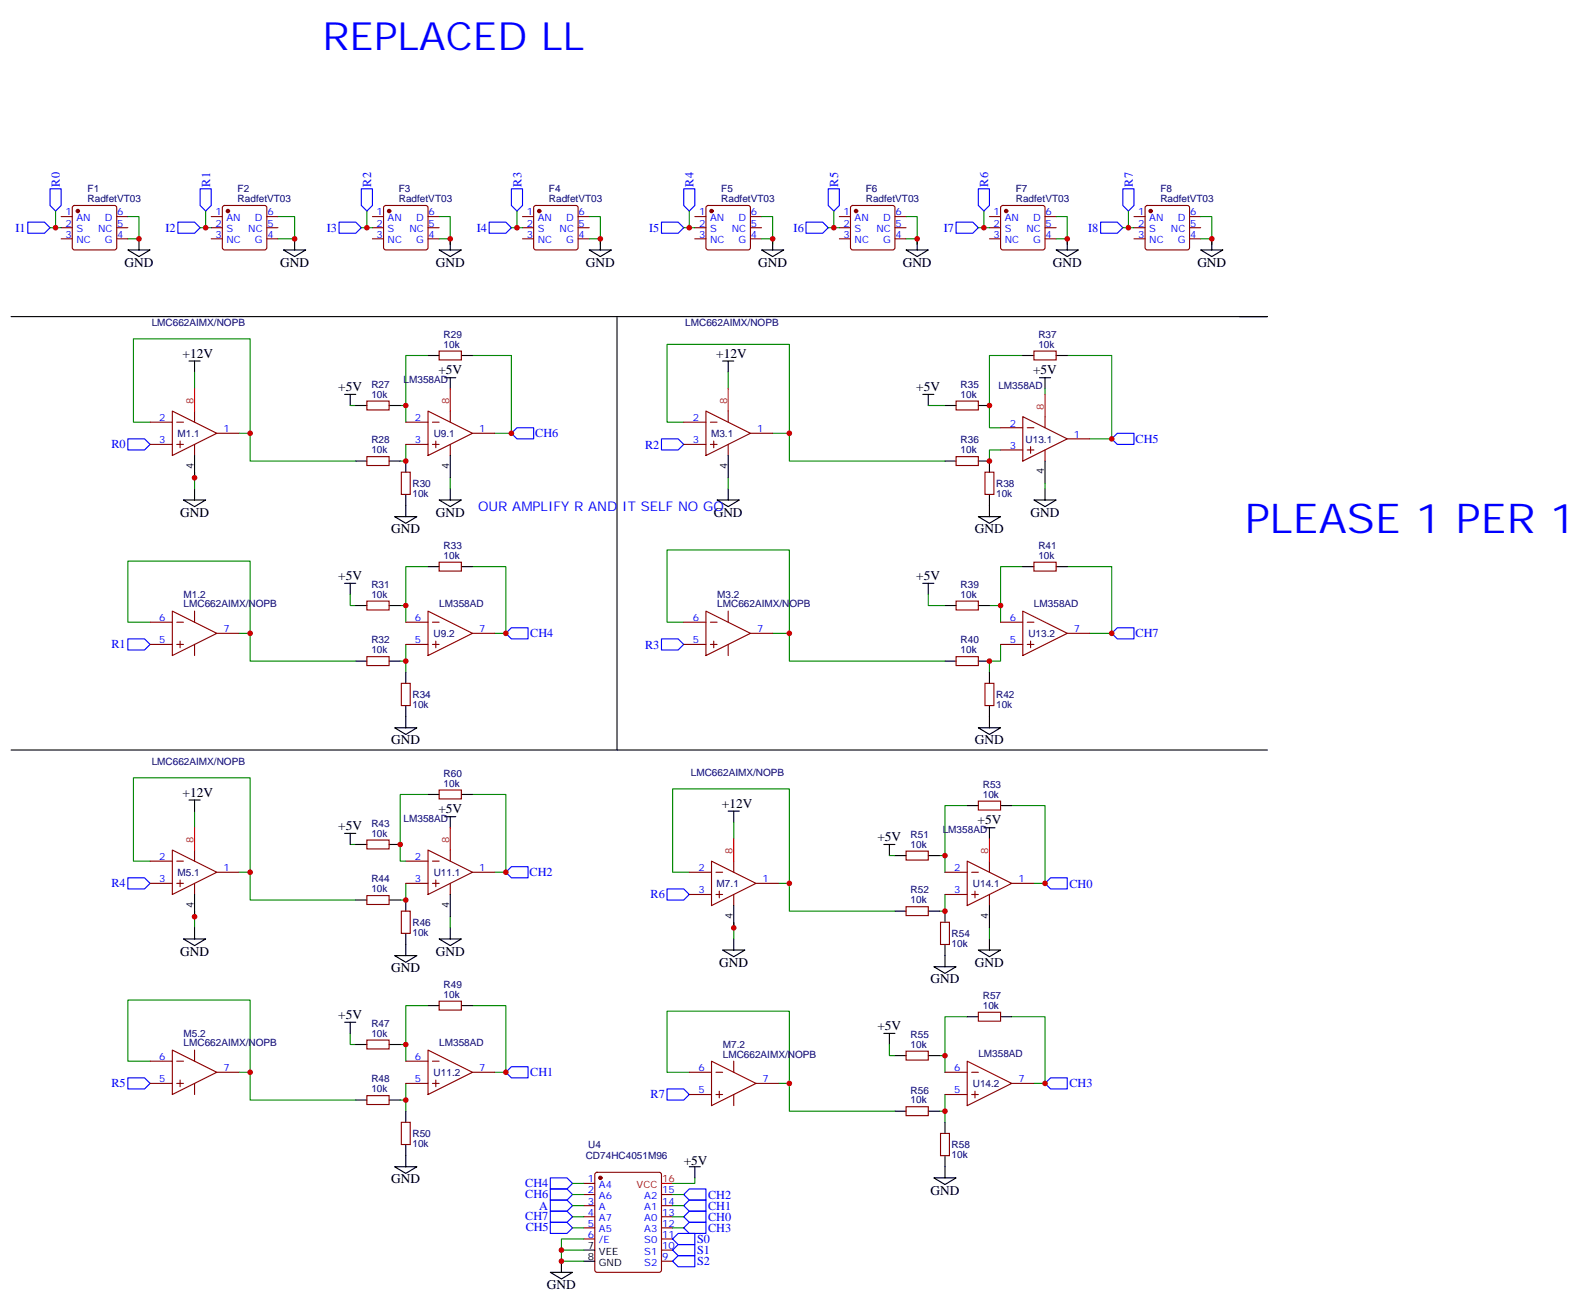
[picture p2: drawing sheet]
<svg xmlns="http://www.w3.org/2000/svg" width="505mm" height="414mm" viewBox="0 0 505 414" stroke-linecap="round" stroke-linejoin="round" font-family="sans-serif">
<g fill="none" stroke="#870000" stroke-width=".35">
<path d="M19.4 68.8h3.5M19.4 72.3h3.5M19.4 75.8h3.5M23.2 65.4l.4-.2h12.7l.5 .2 .2 .5v12.7l-.2 .5-.5 .2h-12.7l-.5-.2-.2-.5v-12.7zM37 68.8h3.6M37 72.3h3.6M37 75.8h3.6M67 68.8h3.6M67 72.3h3.6M67 75.8h3.6M70.8 65.4l.5-.2h12.7l.5 .2 .2 .5v12.7l-.3 .5-.4 .2h-12.7l-.5-.2-.2-.5v-12.7zM84.7 68.8h3.5"/>
<path d="M84.7 72.3h3.5M84.7 75.8h3.5M118.2 68.8h3.5M118.2 72.3h3.5M118.2 75.8h3.5M121.9 65.4l.5-.2h12.7l.5 .2 .2 .5v12.7l-.2 .5-.5 .2h-12.7l-.5-.2-.2-.5v-12.7zM135.8 68.8h3.5M135.8 72.3h3.5M135.8 75.8h3.5M165.8 68.8h3.5M165.8 72.3h3.5M165.8 75.8h3.5"/>
<path d="M169.6 65.4l.4-.2h12.7l.5 .2 .2 .5v12.7l-.2 .5-.5 .2h-12.7l-.5-.2-.2-.5v-12.7zM183.4 68.8h3.6M183.4 72.3h3.6M183.4 75.8h3.6M220.5 68.8h3.5M220.5 72.3h3.5M220.5 75.8h3.5M224.2 65.4l.5-.2h12.7l.5 .2 .2 .5v12.7l-.2 .5-.5 .2h-12.7l-.5-.2-.2-.5v-12.7zM238.1 68.8h3.6M238.1 72.3h3.6M238.1 75.8h3.6M266.3 68.8h3.6"/>
<path d="M266.3 72.3h3.6M266.3 75.8h3.6M270.1 65.4l.5-.2h12.7l.5 .2 .2 .5v12.7l-.2 .5-.5 .2h-12.7l-.5-.2-.2-.5v-12.7zM284 68.8h3.5M284 72.3h3.5M284 75.8h3.5M314 68.8h3.5M314 72.3h3.5M314 75.8h3.5M317.7 65.4l.5-.2h12.7l.5 .2 .2 .5v12.7l-.2 .5-.5 .2h-12.7l-.5-.2-.2-.5v-12.7zM331.6 68.8h3.5M331.6 72.3h3.5"/>
<path d="M331.6 75.8h3.5M359.8 68.8h3.6M359.8 72.3h3.6M359.8 75.8h3.6M363.6 65.4l.5-.2h12.7l.5 .2 .2 .5v12.7l-.3 .5-.4 .2h-12.7l-.5-.2-.2-.5v-12.7zM377.5 68.8h3.5M377.5 72.3h3.5M377.5 75.8h3.5M139.3 111.4h7.1v2.9h-7.1zM328.1 111.4h7v2.9h-7zM47.6 134h7.1M54.7 130.5l14.1 7-14.1 7.1z"/>
<path d="M56.1 134h2.1M61.7 130.5v3.5M68.8 137.5h7M116.4 127.3h7.1v2.8h-7.1zM128.8 134h7M135.8 130.5l14.1 7-14.1 7.1zM137.2 134h2.1M142.9 130.5v3.5M149.9 137.5h7.1M217 134h7M224 130.5l14.1 7-14.1 7.1zM225.4 134h2.1"/>
<path d="M231.1 130.5v3.5M238.1 137.5h7.1M303.4 127.3h7v2.8h-7zM317.5 135.8h7.1M324.6 132.3l14.1 7-14.1 7.1zM326 135.8h2.1M331.6 132.3v3.5M338.7 139.3h7M47.6 141.1h7.1M56.1 141.1h2.1M57.1 140v2.1M61.7 141.1v3.5"/>
<path d="M116.4 145h7.1v2.8h-7.1zM127.4 149.9h2.8v7.1h-2.8zM128.8 141.1h7M137.2 141.1h2.1M138.3 140v2.1M142.9 141.1v3.5M217 141.1h7M225.4 141.1h2.1M226.5 140v2.1M231.1 141.1v3.5M303.4 145h7v2.8h-7zM312.6 149.9h2.8v7.1h-2.8z"/>
<path d="M317.5 142.8h7.1M326 142.8h2.1M327 141.8v2.1M331.6 142.8v3.6M139.3 178.5h7.1v2.8h-7.1zM328.1 178.5h7v2.8h-7zM47.6 197.5h7.1M54.7 194l14.1 7-14.1 7.1zM56.1 197.5h2.1M61.7 194v3.5M116.4 190.8h7.1v2.8h-7.1zM128.8 197.5h7"/>
<path d="M135.8 194l14.1 7-14.1 7.1zM137.2 197.5h2.1M217 197.5h7M224 194l14.1 7-14.1 7.1zM225.4 197.5h2.1M231.1 194v3.5M303.4 190.8h7v2.8h-7zM317.5 197.5h7.1M324.6 194l14.1 7-14.1 7.1zM326 197.5h2.1M47.6 204.6h7.1M56.1 204.6h2.1"/>
<path d="M57.1 203.5v2.1M61.7 204.6v3.5M68.8 201h7M116.4 208.5h7.1v2.8h-7.1zM127.4 216.9h2.8v7.1h-2.8zM128.8 204.6h7M137.2 204.6h2.1M138.3 203.5v2.1M149.9 201h7.1M217 204.6h7M225.4 204.6h2.1M226.5 203.5v2.1"/>
<path d="M231.1 204.6v3.5M238.1 201h7.1M303.4 208.5h7v2.8h-7zM312.6 216.9h2.8v7.1h-2.8zM317.5 204.6h7.1M326 204.6h2.1M327 203.5v2.1M338.7 201h7M139.3 250.8h7.1v2.8h-7.1zM310.4 254.3h7.1v2.8h-7.1zM47.6 273.4h7.1M54.7 269.8l14.1 7.1-14.1 7.1z"/>
<path d="M56.1 273.4h2.1M57.1 279.4v2.1M61.7 269.8v3.6M68.8 276.9h7M116.4 266.7h7.1v2.8h-7.1zM128.8 273.4h7M135.8 269.8l14.1 7.1-14.1 7.1zM137.2 273.4h2.1M138.3 279.4v2.1M142.9 269.8v3.6M149.9 276.9h7.1M218.7 276.9h7.1"/>
<path d="M225.8 273.4l14.1 7-14.1 7.1zM227.2 276.9h2.1M232.8 273.4v3.5M287.5 270.2h7.1v2.8h-7.1zM299.9 276.9h7M306.9 273.4l14.1 7-14.1 7.1zM308.3 276.9h2.1M314 273.4v3.5M47.6 280.4h7.1M56.1 280.4h2.1M61.7 280.4v3.6M116.4 284.3h7.1v2.8h-7.1z"/>
<path d="M127.4 289.2h2.8v7.1h-2.8zM128.8 280.4h7M137.2 280.4h2.1M142.9 280.4v3.6M218.7 284h7.1M227.2 284h2.1M228.2 282.9v2.1M232.8 284v3.5M239.9 280.4h7M287.5 287.8h7.1v2.9h-7.1zM298.4 292.8h2.9v7h-2.9zM299.9 284h7"/>
<path d="M308.3 284h2.1M309.4 282.9v2.1M314 284v3.5M321 280.4h7.1M139.3 317.8h7.1v2.8h-7.1zM47.6 336.9h7.1M54.7 333.3l14.1 7.1-14.1 7.1zM56.1 336.9h2.1M61.7 333.3v3.6M116.4 330.2h7.1v2.8h-7.1zM128.8 336.9h7M135.8 333.3l14.1 7.1-14.1 7.1z"/>
<path d="M137.2 336.9h2.1M225.8 336.9l14.1 7-14.1 7.1zM232.8 336.9v3.5M287.5 333.7h7.1v2.8h-7.1zM306.9 336.9l14.1 7-14.1 7.1zM310.4 321.3h7.1v2.9h-7.1zM47.6 343.9h7.1M56.1 343.9h2.1M57.1 342.9v2.1M61.7 343.9v3.6M68.8 340.4h7M116.4 347.8h7.1v2.8h-7.1z"/>
<path d="M127.4 356.3h2.8v7h-2.8zM128.8 343.9h7M137.2 343.9h2.1M138.3 342.9v2.1M149.9 340.4h7.1M218.7 340.4h7.1M218.7 347.5h7.1M227.2 340.4h2.1M227.2 347.5h2.1M228.2 346.4v2.1M232.8 347.5v3.5M239.9 343.9h7"/>
<path d="M287.5 351.3h7.1v2.9h-7.1zM298.4 359.8h2.9v7.1h-2.9zM299.9 340.4h7M299.9 347.5h7M308.3 340.4h2.1M308.3 347.5h2.1M309.4 346.4v2.1M321 343.9h7.1M185.2 375.7h3.5M185.2 379.2h3.5M189 372.4l.4-.3h19.8l.6 .5 .1 30.6-.5 .6-20 .1-.6-.5-.1-30.5zM209.9 379.2h3.5"/>
<path d="M185.2 382.7h3.5M185.2 386.3h3.5M185.2 389.8h3.5M185.2 393.3h3.5M209.9 382.7h3.5M209.9 386.3h3.5M209.9 389.8h3.5M209.9 393.3h3.5M209.9 396.8h3.5M209.9 400.4h3.5"/>
</g>
<g fill="#870000" stroke="#870000" stroke-width=".35">
<circle cx="24.7" cy="67" r=".53"/>
<circle cx="72.3" cy="67" r=".53"/>
<circle cx="123.5" cy="67" r=".53"/>
<circle cx="171.1" cy="67" r=".53"/>
<circle cx="225.8" cy="67" r=".53"/>
<circle cx="271.6" cy="67" r=".53"/>
<circle cx="319.3" cy="67" r=".53"/>
<circle cx="365.1" cy="67" r=".53"/>
<circle cx="190.5" cy="373.9" r=".53"/>
</g>
<g fill="none" stroke="#008700" stroke-width=".35">
<path d="M15.9 72.3h3.5M17.6 67v5.3M40.6 68.8h3.5v7h-3.5M63.5 72.3h3.5M65.3 67v5.3M88.2 68.8h5.3v7h-5.3M114.7 72.3h3.5M116.4 67v5.3M139.3 75.8h3.6v1.8M139.3 68.8h3.6v7M162.3 72.3h3.5M164 67v5.3"/>
<path d="M187 75.8h3.5v1.8M187 68.8h3.5v7M217 72.3h3.5M218.7 67v5.3M241.7 75.8h3.5v1.8M241.7 68.8h3.5v7M262.8 72.3h3.5M264.6 67v5.3M287.5 75.8h3.5v1.8M287.5 68.8h3.5v7M310.4 72.3h3.6M312.2 67v5.3"/>
<path d="M335.1 75.8h3.6v1.8M335.1 68.8h3.6v7M356.3 72.3h3.5M358.1 67v5.3M381 75.8h3.5v1.8M381 68.8h3.5v7M61.7 118.1v5.3M135.8 112.9h-7v15.8M149.9 112.9h12.4v24.6h-5.3M231.1 118.1v5.3M324.6 112.9h-10.6v22.9h3.5M338.7 112.9h14.1v26.4h-7.1"/>
<path d="M47.6 134h-5.3v-26.4h37.1v29.9h-3.6M79.4 137.5v8.9h33.5M111.1 128.7h1.8M127 128.7h1.8v5.3M217 134h-5.3v-24.7h38.8v28.2h-5.3M250.5 137.5v8.9h49.4M294.6 128.7h5.3M331.6 123.4v1.8M61.7 149.9v5.3M128.8 141.1v5.3h-1.8M142.9 151.7v3.5M231.1 151.7v3.5"/>
<path d="M317.5 142.8h-3.5v3.6M331.6 153.4v1.8M135.8 179.9h-7v12.3M149.9 179.9h10.6v21.1h-3.5M324.6 179.9h-7.1v12.3M338.7 179.9h14.1v21.1h-7.1M47.6 197.5h-7v-19.4h38.8v22.9h-3.6M111.1 188.7v3.5h1.8M127 192.2h1.8v5.3M217 197.5h-5.3v-22.9h38.8v26.4h-5.3M294.6 188.7v3.5h5.3M314 192.2h3.5v5.3"/>
<path d="M79.4 201v8.9h33.5M128.8 204.6v5.3h-1.8M128.8 209.9v3.5M250.5 201v8.9h49.4M317.5 204.6v5.3h-3.5v3.5M61.7 257.5v5.3M135.8 252.2h-8.8v21.2h1.8M149.9 252.2h10.6v24.7h-3.5M306.9 255.7h-7v15.9M321 255.7h10.6v24.7h-3.5M47.6 273.4h-5.3v-26.5h37.1v30h-3.6M79.4 276.9v8.8h33.5"/>
<path d="M111.1 268.1h1.8M218.7 276.9h-5.3v-26.5h37.1v30h-3.6M232.8 261v5.3M282.2 271.6h1.8M298.1 271.6h1.8v5.3M61.7 289.2v5.3M128.8 280.4v5.3h-1.8M142.9 291v3.5M232.8 292.8v5.3M250.5 280.4v8.8h33.5M299.9 284v5.2h-1.8M314 294.5v3.6"/>
<path d="M135.8 319.2h-7v12.4M149.9 319.2h10.6v21.2h-3.5M47.6 336.9h-7v-19.4h38.8v22.9h-3.6M111.1 328v3.6h1.8M127 331.6h1.8v5.3M282.2 331.6v3.5h1.8M298.1 335.1h1.8v5.3M306.9 322.8h-7v12.3M321 322.8h10.6v21.1h-3.5M79.4 340.4v8.8h33.5M128.8 343.9v5.3h-1.8M128.8 349.2v3.5"/>
<path d="M218.7 340.4h-7v-19.4h38.8v22.9h-3.6M250.5 343.9v8.8h33.5M299.9 347.5v5.2h-1.8M299.9 352.7v3.6M181.7 375.7h3.5M181.7 379.2h3.5M213.4 379.2h3.6M220.5 373.9v1.8h-7.1M178.2 396.8h7M181.7 386.3h3.5M181.7 389.8h3.5M181.7 382.7h3.5"/>
<path d="M185.2 393.3h-7v7.1h7M213.4 386.3h3.6M213.4 389.8h3.6M213.4 382.7h3.6"/>
</g>
<g fill="none" stroke="#000" stroke-width=".35">
<path d="M40.6 79.3h7l-3.5 2.2zM44.1 75.8v3.5M90 79.3h7l-3.5 2.2zM93.5 75.8v3.5M139.3 79.3h7.1l-3.5 2.2zM142.9 75.8v3.5M187 79.3h7l-3.5 2.2zM190.5 75.8v3.5M241.7 79.3h7l-3.5 2.2zM245.2 75.8v3.5M287.5 79.3h7.1l-3.6 2.2zM291 75.8v3.5"/>
<path d="M335.1 79.3h7.1l-3.5 2.2zM338.7 75.8v3.5M381 79.3h7.1l-3.6 2.2zM384.5 75.8v3.5M3.5 100.5h398.7h-8.9M60 114.6h3.5M61.7 114.6v3.5M135.8 112.9h3.5M141.1 119.9h3.5M142.9 119.9v3.5M146.4 112.9h3.5M195.8 100.5v137.6"/>
<path d="M229.3 114.6h3.5M231.1 114.6v3.5M324.6 112.9h3.5M329.8 119.9h3.6M331.6 119.9v3.5M335.1 112.9h3.6M109.4 125.2h3.5M111.1 125.2v3.5M112.9 128.7h3.5M123.5 128.7h3.5M292.8 125.2h3.5M294.6 125.2v3.5"/>
<path d="M299.9 128.7h3.5M310.4 128.7h3.6M58.2 158.7h7.1l-3.6 2.1zM61.7 144.6v7.1M61.7 155.2v3.5M112.9 146.4h3.5M123.5 146.4h3.5M128.8 146.4v3.5M128.8 157v7M139.3 158.7h7.1l-3.5 2.1zM142.9 144.6v7.1M142.9 155.2v3.5"/>
<path d="M227.5 158.7h7.1l-3.5 2.1zM231.1 144.6v7.1M231.1 155.2v3.5M299.9 146.4h3.5M310.4 146.4h3.6v3.5M314 157v7M328.1 158.7h7l-3.5 2.1zM331.6 146.4v7M331.6 155.2v3.5M125.2 164h7.1l-3.5 2.1zM135.8 179.9h3.5M146.4 179.9h3.5"/>
<path d="M310.4 164h7.1l-3.5 2.1zM324.6 179.9h3.5M335.1 179.9h3.6M109.4 185.2h3.5M111.1 185.2v3.5M112.9 192.2h3.5M123.5 192.2h3.5M292.8 185.2h3.5M294.6 185.2v3.5M299.9 192.2h3.5M310.4 192.2h3.6M112.9 209.9h3.5"/>
<path d="M123.5 209.9h3.5M128.8 213.4v3.5M299.9 209.9h3.5M310.4 209.9h3.6M314 213.4v3.5M3.5 238.1h398.7M125.2 231h7.1l-3.5 2.2zM128.8 224v7M310.4 231h7.1l-3.5 2.2zM314 224v7M60 254h3.5M61.7 254v3.5"/>
<path d="M135.8 252.2h3.5M141.1 259.3h3.5M142.9 259.3v3.5M146.4 252.2h3.5M231.1 257.5h3.5M232.8 257.5v3.5M306.9 255.7h3.5M317.5 255.7h3.5M109.4 264.5h3.5M111.1 264.5v3.6M112.9 268.1h3.5M123.5 268.1h3.5"/>
<path d="M280.5 268.1h3.5M282.2 268.1v3.5M284 271.6h3.5M294.6 271.6h3.5M312.2 262.8h3.5M314 262.8v3.5M58.2 298.1h7.1l-3.6 2.1zM61.7 284v7M61.7 294.5v3.6M112.9 285.7h3.5M123.5 285.7h3.5M128.8 285.7v3.5"/>
<path d="M128.8 296.3v7.1M139.3 298.1h7.1l-3.5 2.1zM142.9 284v7M142.9 294.5v3.6M232.8 287.5v7M232.8 298.1v3.5M284 289.2h3.5M294.6 289.2h3.5M299.9 289.2v3.6M299.9 299.8v7.1M314 287.5v7M314 298.1v3.5"/>
<path d="M125.2 303.4h7.1l-3.5 2.1zM135.8 319.2h3.5M146.4 319.2h3.5M229.3 301.6h7.1l-3.6 2.1zM296.3 306.9h7.1l-3.5 2.1zM310.4 301.6h7.1l-3.5 2.1zM109.4 324.5h3.5M111.1 324.5v3.5M112.9 331.6h3.5M123.5 331.6h3.5M280.5 328h3.5M282.2 328v3.6"/>
<path d="M284 335.1h3.5M294.6 335.1h3.5M306.9 322.8h3.5M317.5 322.8h3.5M112.9 349.2h3.5M123.5 349.2h3.5M128.8 352.7v3.6M284 352.7h3.5M294.6 352.7h3.5M299.9 356.3v3.5M125.2 370.4h7.1l-3.5 2.1zM128.8 363.3v7.1"/>
<path d="M218.7 370.4h3.5M220.5 370.4v3.5M296.3 373.9h7.1l-3.5 2.1zM299.9 366.9v7M185.2 396.8h3.5M174.6 403.9h7.1l-3.5 2.1zM178.2 400.4v3.5M185.2 400.4h3.5"/>
</g>
<g fill="none" stroke="#00f" stroke-width=".35">
<path d="M15.9 59.9h3.5v5.3l-1.8 1.8-1.7-1.8zM63.5 59.9h3.5v5.3l-1.7 1.8-1.8-1.8zM114.7 59.9h3.5v5.3l-1.8 1.8-1.7-1.8zM162.3 59.9h3.5v5.3l-1.8 1.8-1.7-1.8zM217 59.9h3.5v5.3l-1.8 1.8-1.7-1.8zM262.8 59.9h3.5v5.3l-1.7 1.8-1.8-1.8zM310.4 59.9h3.6v5.3l-1.8 1.8-1.8-1.8zM356.3 59.9h3.5v5.3l-1.7 1.8-1.8-1.8zM8.8 70.5h5.3l1.8 1.8-1.8 1.7h-5.3zM56.4 70.5h5.3l1.8 1.8-1.8 1.7h-5.3zM107.6 70.5h5.3l1.8 1.8-1.8 1.7h-5.3zM155.2 70.5h5.3l1.8 1.8-1.8 1.7h-5.3z"/>
<path d="M209.9 70.5h5.3l1.8 1.8-1.8 1.7h-5.3zM255.8 70.5h5.3l1.7 1.8-1.7 1.7h-5.3zM303.4 70.5h5.3l1.7 1.8-1.7 1.7h-5.3zM349.2 70.5h5.3l1.8 1.8-1.8 1.7h-5.3zM40.6 139.3h5.3l1.7 1.8-1.7 1.7h-5.3zM162.3 137.5l1.7-1.7h5.3v3.5h-5.3zM209.9 139.3h5.3l1.8 1.8-1.8 1.7h-5.3zM352.8 139.3l1.7-1.8h5.3v3.6h-5.3zM354.5 199.3h5.3v3.5h-5.3l-1.7-1.8zM40.6 202.8h5.3l1.7 1.8-1.7 1.7h-5.3zM160.5 201l1.8-1.7h5.3v3.5h-5.3zM209.9 202.8h5.3l1.8 1.8-1.8 1.7h-5.3z"/>
<path d="M40.6 278.7h5.3l1.7 1.7-1.7 1.8h-5.3zM162.3 275.1h5.3v3.6h-5.3l-1.8-1.8zM211.7 282.2h5.3l1.7 1.8-1.7 1.7h-5.3zM331.6 280.4l1.8-1.7h5.3v3.5h-5.3zM162.3 338.6h5.3v3.6h-5.3l-1.8-1.8zM40.6 342.2h5.3l1.7 1.7-1.7 1.8h-5.3zM211.7 345.7h5.3l1.7 1.8-1.7 1.7h-5.3zM331.6 343.9l1.8-1.7h5.3v3.5h-5.3zM174.6 373.9h5.3l1.8 1.8-1.8 1.7h-5.3zM174.6 377.4h5.3l1.8 1.8-1.8 1.8h-5.3zM218.7 377.4h5.3v3.6h-5.3l-1.7-1.8zM174.6 388h5.3l1.8 1.8-1.8 1.7h-5.3z"/>
<path d="M174.6 384.5h5.3l1.8 1.8-1.8 1.7h-5.3zM174.6 381h5.3l1.8 1.7-1.8 1.8h-5.3zM213.4 393.3l1.8-1.8h5.3v3.6h-5.3zM213.4 396.8l1.8-1.7h5.3v3.5h-5.3zM217 386.3l1.7-1.8h5.3v3.5h-5.3zM217 382.7l1.7-1.7h5.3v3.5h-5.3zM217 389.8l1.7-1.8h5.3v3.5h-5.3zM213.4 400.4l1.8-1.8h5.3v3.5h-5.3z"/>
</g>
<path d="M61.7 123.4v7.1M142.9 123.4v7.1M231.1 123.4v7.1M331.6 125.2v7.1M61.7 262.8v7M142.9 262.8v7M232.8 266.3v7.1M314 266.3v7.1M209.9 375.7h3.5" fill="none" stroke="#f00" stroke-width=".35"/>
<g fill="#c00">
<circle cx="142.9" cy="75.8" r=".88"/>
<circle cx="190.5" cy="75.8" r=".88"/>
<circle cx="245.2" cy="75.8" r=".88"/>
<circle cx="291" cy="75.8" r=".88"/>
<circle cx="338.7" cy="75.8" r=".88"/>
<circle cx="384.5" cy="75.8" r=".88"/>
<circle cx="358.1" cy="72.3" r=".88"/>
<circle cx="312.2" cy="72.3" r=".88"/>
<circle cx="264.6" cy="72.3" r=".88"/>
<circle cx="218.7" cy="72.3" r=".88"/>
<circle cx="164" cy="72.3" r=".88"/>
<circle cx="116.4" cy="72.3" r=".88"/>
<circle cx="65.3" cy="72.3" r=".88"/>
<circle cx="17.6" cy="72.3" r=".88"/>
<circle cx="44.1" cy="75.8" r=".88"/>
<circle cx="93.5" cy="75.8" r=".88"/>
<circle cx="178.2" cy="400.4" r=".88"/>
<circle cx="178.2" cy="396.8" r=".88"/>
<circle cx="79.4" cy="137.5" r=".88"/>
<circle cx="128.8" cy="128.7" r=".88"/>
<circle cx="128.8" cy="192.2" r=".88"/>
<circle cx="128.8" cy="209.9" r=".88"/>
<circle cx="79.4" cy="201" r=".88"/>
<circle cx="250.5" cy="137.5" r=".88"/>
<circle cx="250.5" cy="201" r=".88"/>
<circle cx="317.5" cy="192.2" r=".88"/>
<circle cx="79.4" cy="340.4" r=".88"/>
<circle cx="128.8" cy="349.2" r=".88"/>
<circle cx="128.8" cy="331.6" r=".88"/>
<circle cx="79.4" cy="276.9" r=".88"/>
<circle cx="250.5" cy="280.4" r=".88"/>
<circle cx="299.9" cy="271.6" r=".88"/>
<circle cx="299.9" cy="335.1" r=".88"/>
<circle cx="299.9" cy="352.7" r=".88"/>
<circle cx="250.5" cy="343.9" r=".88"/>
<circle cx="61.7" cy="151.7" r=".88"/>
<circle cx="61.7" cy="291" r=".88"/>
<circle cx="232.8" cy="294.5" r=".88"/>
<circle cx="162.3" cy="137.5" r=".88"/>
<circle cx="331.6" cy="280.4" r=".88"/>
<circle cx="160.5" cy="340.4" r=".88"/>
<circle cx="352.8" cy="139.3" r=".88"/>
<circle cx="160.5" cy="276.9" r=".88"/>
<circle cx="160.5" cy="201" r=".88"/>
<circle cx="352.8" cy="201" r=".88"/>
<circle cx="331.6" cy="343.9" r=".88"/>
<circle cx="128.8" cy="146.4" r=".88"/>
<circle cx="314" cy="128.7" r=".88"/>
<circle cx="314" cy="146.4" r=".88"/>
<circle cx="314" cy="209.9" r=".88"/>
<circle cx="127" cy="268.1" r=".88"/>
<circle cx="128.8" cy="285.7" r=".88"/>
<circle cx="299.9" cy="289.2" r=".88"/>
</g>
<text font-size="13.1" fill="#00f" x="395.1" y="169.3">PLEASE 1 PER 1</text>
<text font-size="12.3" fill="#00f" x="102.3" y="15.8">REPLACED LL</text>
<g font-size="4.2">
<text x="39.5" y="84.6">GND</text>
<text x="88.9" y="84.6">GND</text>
<text x="138.3" y="84.6">GND</text>
<text x="185.9" y="84.6">GND</text>
<text x="240.6" y="84.6">GND</text>
<text x="286.5" y="84.6">GND</text>
<text x="334.1" y="84.6">GND</text>
<text x="379.9" y="84.6">GND</text>
<text x="58" y="113.5">+12V</text>
<text x="227.3" y="113.5">+12V</text>
<text x="139.1" y="118.8">+5V</text>
<text x="327.8" y="118.8">+5V</text>
<text x="107.3" y="124.1">+5V</text>
<text x="290.7" y="124.1">+5V</text>
<text x="57.1" y="164">GND</text>
<text x="138.3" y="164">GND</text>
<text x="226.5" y="164">GND</text>
<text x="327" y="164">GND</text>
<text x="124.2" y="169.3">GND</text>
<text x="309.4" y="169.3">GND</text>
<text x="107.3" y="184.1">+5V</text>
<text x="290.7" y="184.1">+5V</text>
<text x="124.2" y="236.3">GND</text>
<text x="309.4" y="236.3">GND</text>
<text x="58" y="252.9">+12V</text>
<text x="229.1" y="256.4">+12V</text>
<text x="107.3" y="263.4">+5V</text>
<text x="139.1" y="258.2">+5V</text>
<text x="310.2" y="261.7">+5V</text>
<text x="278.4" y="267">+5V</text>
<text x="57.1" y="303.4">GND</text>
<text x="138.3" y="303.4">GND</text>
<text x="124.2" y="308.6">GND</text>
<text x="228.2" y="306.9">GND</text>
<text x="309.4" y="306.9">GND</text>
<text x="295.3" y="312.2">GND</text>
<text x="107.3" y="323.4">+5V</text>
<text x="278.4" y="326.9">+5V</text>
<text x="217" y="369.7">+5V</text>
<text x="124.2" y="375.7">GND</text>
<text x="295.3" y="379.2">GND</text>
<text x="173.6" y="409.2">GND</text>
</g>
<text font-size="4.2" fill="#00f" x="151.7" y="162.2">OUR AMPLIFY R AND IT SELF NO GO</text>
<g font-size="3.9" fill="#00f">
<text x="19" y="59.2" transform="rotate(-90 19 59.2)">R0</text>
<text x="66.7" y="59.2" transform="rotate(-90 66.7 59.2)">R1</text>
<text x="117.8" y="59.2" transform="rotate(-90 117.8 59.2)">R2</text>
<text x="165.4" y="59.2" transform="rotate(-90 165.4 59.2)">R3</text>
<text x="220.1" y="59.2" transform="rotate(-90 220.1 59.2)">R4</text>
<text x="266" y="59.2" transform="rotate(-90 266 59.2)">R5</text>
<text x="313.6" y="59.2" transform="rotate(-90 313.6 59.2)">R6</text>
<text x="359.5" y="59.2" transform="rotate(-90 359.5 59.2)">R7</text>
<text x="4.9" y="73.5">I1</text>
<text x="52.5" y="73.5">I2</text>
<text x="103.7" y="73.5">I3</text>
<text x="151.3" y="73.5">I4</text>
<text x="206" y="73.5">I5</text>
<text x="251.8" y="73.5">I6</text>
<text x="299.5" y="73.5">I7</text>
<text x="345.3" y="73.5">I8</text>
<text x="35.4" y="142.3">R0</text>
<text x="169.8" y="138.8">CH6</text>
<text x="204.7" y="142.4">R2</text>
<text x="360.3" y="140.6">CH5</text>
<text x="168.3" y="202.2">CH4</text>
<text x="360.3" y="202.3">CH7</text>
<text x="35.4" y="205.8">R1</text>
<text x="204.7" y="205.9">R3</text>
<text x="35.4" y="281.7">R4</text>
<text x="168.1" y="278.2">CH2</text>
<text x="339.4" y="281.8">CH0</text>
<text x="206.5" y="285.2">R6</text>
<text x="168.3" y="341.7">CH1</text>
<text x="35.4" y="345.2">R5</text>
<text x="339.4" y="345.2">CH3</text>
<text x="206.5" y="348.7">R7</text>
<text x="166.7" y="376.7">CH4</text>
<text x="166.7" y="380.3">CH6</text>
<text x="171.1" y="384">A</text>
<text x="224.7" y="380.6">CH2</text>
<text x="166.7" y="387.3">CH7</text>
<text x="224.7" y="387.6">CH0</text>
<text x="224.7" y="384.1">CH1</text>
<text x="166.8" y="390.9">CH5</text>
<text x="221.2" y="394.6">S0</text>
<text x="224.7" y="391.2">CH3</text>
<text x="221.2" y="398.2">S1</text>
<text x="221.2" y="401.7">S2</text>
</g>
<g font-size="3.2" fill="#000080">
<text x="27.8" y="64">RadfetVT03</text>
<text x="27.8" y="60.8">F1</text>
<text x="75.4" y="64">RadfetVT03</text>
<text x="75.4" y="60.8">F2</text>
<text x="126.6" y="64">RadfetVT03</text>
<text x="126.6" y="60.8">F3</text>
<text x="174.2" y="64">RadfetVT03</text>
<text x="174.2" y="61">F4</text>
<text x="228.9" y="64">RadfetVT03</text>
<text x="228.9" y="60.8">F5</text>
<text x="274.7" y="64">RadfetVT03</text>
<text x="274.7" y="60.8">F6</text>
<text x="322.4" y="64">RadfetVT03</text>
<text x="322.4" y="60.8">F7</text>
<text x="368.2" y="64">RadfetVT03</text>
<text x="368.2" y="60.8">F8</text>
<text x="48.1" y="103.4">LMC662AIMX/NOPB</text>
<text x="140.8" y="107.2">R29</text>
<text x="217.5" y="103.4">LMC662AIMX/NOPB</text>
<text x="329.5" y="107.2">R37</text>
<text x="140.8" y="110.4">10k</text>
<text x="329.5" y="110.4">10k</text>
<text x="117.8" y="123.1">R27</text>
<text x="128.1" y="121.7">LM358AD</text>
<text x="304.8" y="123.1">R35</text>
<text x="316.8" y="123.4">LM358AD</text>
<text x="117.8" y="126.3">10k</text>
<text x="304.8" y="126.3">10k</text>
<text x="56.3" y="138.7">M1.1</text>
<text x="117.8" y="143.9">10k</text>
<text x="117.8" y="140.8">R28</text>
<text x="137.6" y="138.7">U9.1</text>
<text x="225.6" y="138.8">M3.1</text>
<text x="304.8" y="143.9">10k</text>
<text x="304.8" y="140.8">R36</text>
<text x="325.5" y="140.5">U13.1</text>
<text x="130.9" y="154.6">R30</text>
<text x="316.1" y="154.6">R38</text>
<text x="130.9" y="157.7">10k</text>
<text x="316.1" y="157.7">10k</text>
<text x="140.8" y="177.4">10k</text>
<text x="140.8" y="174.3">R33</text>
<text x="329.5" y="177.4">10k</text>
<text x="329.5" y="174.3">R41</text>
<text x="58.3" y="189.7">M1.2</text>
<text x="117.8" y="189.8">10k</text>
<text x="117.8" y="186.6">R31</text>
<text x="227.6" y="189.7">M3.2</text>
<text x="304.8" y="189.8">10k</text>
<text x="304.8" y="186.6">R39</text>
<text x="58.3" y="192.8">LMC662AIMX/NOPB</text>
<text x="139.4" y="192.7">LM358AD</text>
<text x="227.6" y="192.8">LMC662AIMX/NOPB</text>
<text x="328.1" y="192.7">LM358AD</text>
<text x="137.6" y="202.3">U9.2</text>
<text x="326.3" y="202.3">U13.2</text>
<text x="117.8" y="207.4">10k</text>
<text x="117.8" y="204.3">R32</text>
<text x="304.8" y="207.4">10k</text>
<text x="304.8" y="204.3">R40</text>
<text x="130.9" y="221.6">R34</text>
<text x="316.1" y="221.6">R42</text>
<text x="130.9" y="224.7">10k</text>
<text x="316.1" y="224.7">10k</text>
<text x="48.1" y="242.8">LMC662AIMX/NOPB</text>
<text x="140.8" y="249.7">10k</text>
<text x="140.8" y="246.6">R60</text>
<text x="219.2" y="246.3">LMC662AIMX/NOPB</text>
<text x="311.9" y="250.1">R53</text>
<text x="311.9" y="253.3">10k</text>
<text x="117.8" y="262.5">R43</text>
<text x="128.1" y="261">LM358AD</text>
<text x="117.8" y="265.6">10k</text>
<text x="288.9" y="269.1">10k</text>
<text x="288.9" y="266">R51</text>
<text x="299.2" y="264.5">LM358AD</text>
<text x="56.3" y="278.1">M5.1</text>
<text x="117.8" y="280.1">R44</text>
<text x="137.6" y="278">U11.1</text>
<text x="227.4" y="281.6">M7.1</text>
<text x="308.7" y="281.6">U14.1</text>
<text x="117.8" y="283.2">10k</text>
<text x="288.9" y="286.8">10k</text>
<text x="288.9" y="283.6">R52</text>
<text x="130.9" y="293.9">R46</text>
<text x="130.9" y="297">10k</text>
<text x="302" y="297.4">R54</text>
<text x="302" y="300.6">10k</text>
<text x="140.8" y="316.8">10k</text>
<text x="140.8" y="313.6">R49</text>
<text x="311.9" y="317.1">R57</text>
<text x="311.9" y="320.3">10k</text>
<text x="58.3" y="329.1">M5.2</text>
<text x="117.8" y="329.1">10k</text>
<text x="117.8" y="326">R47</text>
<text x="288.9" y="329.5">R55</text>
<text x="58.3" y="332.2">LMC662AIMX/NOPB</text>
<text x="139.4" y="332">LM358AD</text>
<text x="229.4" y="335.7">LMC662AIMX/NOPB</text>
<text x="229.4" y="332.6">M7.2</text>
<text x="288.9" y="332.6">10k</text>
<text x="310.5" y="335.5">LM358AD</text>
<text x="137.6" y="341.7">U11.2</text>
<text x="117.8" y="346.7">10k</text>
<text x="117.8" y="343.6">R48</text>
<text x="288.9" y="347.1">R56</text>
<text x="308.7" y="345.2">U14.2</text>
<text x="288.9" y="350.3">10k</text>
<text x="130.9" y="364.1">10k</text>
<text x="130.9" y="361">R50</text>
<text x="186.6" y="364.5">U4</text>
<text x="302" y="364.4">R58</text>
<text x="185.9" y="368.1">CD74HC4051M96</text>
<text x="302" y="367.6">10k</text>
</g>
<g font-size="3.2" fill="#00f">
<text x="20.7" y="68.4">1</text>
<text x="20.7" y="71.9">2</text>
<text x="24.2" y="70.2">AN</text>
<text x="33.3" y="70.2">D</text>
<text x="37.2" y="71.9">5</text>
<text x="37.2" y="68.4">6</text>
<text x="68.4" y="68.4">1</text>
<text x="68.4" y="71.9">2</text>
<text x="71.9" y="70.2">AN</text>
<text x="80.9" y="70.2">D</text>
<text x="84.8" y="71.9">5</text>
<text x="84.8" y="68.4">6</text>
<text x="119.5" y="68.4">1</text>
<text x="119.5" y="71.9">2</text>
<text x="123" y="70.2">AN</text>
<text x="132.1" y="70.2">D</text>
<text x="136" y="71.9">5</text>
<text x="136" y="68.4">6</text>
<text x="167.1" y="68.4">1</text>
<text x="167.1" y="71.9">2</text>
<text x="170.6" y="70.2">AN</text>
<text x="179.7" y="70.2">D</text>
<text x="183.6" y="71.9">5</text>
<text x="183.6" y="68.4">6</text>
<text x="221.8" y="68.4">1</text>
<text x="221.8" y="71.9">2</text>
<text x="225.3" y="70.2">AN</text>
<text x="234.4" y="70.2">D</text>
<text x="238.3" y="71.9">5</text>
<text x="238.3" y="68.4">6</text>
<text x="267.7" y="68.4">1</text>
<text x="267.7" y="71.9">2</text>
<text x="271.2" y="70.2">AN</text>
<text x="280.2" y="70.2">D</text>
<text x="284.2" y="71.9">5</text>
<text x="284.2" y="68.4">6</text>
<text x="315.3" y="68.4">1</text>
<text x="315.3" y="71.9">2</text>
<text x="318.8" y="70.2">AN</text>
<text x="327.9" y="70.2">D</text>
<text x="331.8" y="71.9">5</text>
<text x="331.8" y="68.4">6</text>
<text x="361.2" y="68.4">1</text>
<text x="361.2" y="71.9">2</text>
<text x="364.7" y="70.2">AN</text>
<text x="373.7" y="70.2">D</text>
<text x="377.6" y="71.9">5</text>
<text x="377.6" y="68.4">6</text>
<text x="20.7" y="75.5">3</text>
<text x="24.2" y="73.7">S</text>
<text x="24.2" y="77.2">NC</text>
<text x="31.1" y="73.7">NC</text>
<text x="33.3" y="77.2">G</text>
<text x="37.2" y="75.5">4</text>
<text x="68.4" y="75.5">3</text>
<text x="71.9" y="73.7">S</text>
<text x="71.9" y="77.2">NC</text>
<text x="78.8" y="73.7">NC</text>
<text x="80.9" y="77.2">G</text>
<text x="84.8" y="75.5">4</text>
<text x="119.5" y="75.5">3</text>
<text x="123" y="73.7">S</text>
<text x="123" y="77.2">NC</text>
<text x="129.9" y="73.7">NC</text>
<text x="132.1" y="77.2">G</text>
<text x="136" y="75.5">4</text>
<text x="167.1" y="75.5">3</text>
<text x="170.6" y="73.7">S</text>
<text x="170.6" y="77.2">NC</text>
<text x="177.5" y="73.7">NC</text>
<text x="179.7" y="77.2">G</text>
<text x="183.6" y="75.5">4</text>
<text x="221.8" y="75.5">3</text>
<text x="225.3" y="73.7">S</text>
<text x="225.3" y="77.2">NC</text>
<text x="232.2" y="73.7">NC</text>
<text x="234.4" y="77.2">G</text>
<text x="238.3" y="75.5">4</text>
<text x="267.7" y="75.5">3</text>
<text x="271.2" y="73.7">S</text>
<text x="271.2" y="77.2">NC</text>
<text x="278.1" y="73.7">NC</text>
<text x="280.2" y="77.2">G</text>
<text x="284.2" y="75.5">4</text>
<text x="315.3" y="75.5">3</text>
<text x="318.8" y="73.7">S</text>
<text x="318.8" y="77.2">NC</text>
<text x="325.7" y="73.7">NC</text>
<text x="327.8" y="77.2">G</text>
<text x="331.8" y="75.5">4</text>
<text x="361.2" y="75.5">3</text>
<text x="364.7" y="73.7">S</text>
<text x="364.7" y="77.2">NC</text>
<text x="371.6" y="73.7">NC</text>
<text x="373.7" y="77.2">G</text>
<text x="377.6" y="75.5">4</text>
<text x="50.5" y="133.7">2</text>
<text x="70.9" y="137.2">1</text>
<text x="131.7" y="133.7">2</text>
<text x="152" y="137.2">1</text>
<text x="219.9" y="133.7">2</text>
<text x="240.2" y="137.2">1</text>
<text x="320.4" y="135.4">2</text>
<text x="50.5" y="140.7">3</text>
<text x="131.7" y="140.7">3</text>
<text x="219.9" y="140.7">3</text>
<text x="320.4" y="142.5">3</text>
<text x="340.8" y="139">1</text>
<text x="50.5" y="197.2">6</text>
<text x="131.7" y="197.2">6</text>
<text x="219.9" y="197.2">6</text>
<text x="320.4" y="197.2">6</text>
<text x="70.9" y="200.7">7</text>
<text x="152" y="200.7">7</text>
<text x="240.2" y="200.7">7</text>
<text x="340.8" y="200.7">7</text>
<text x="50.5" y="204.2">5</text>
<text x="131.7" y="204.2">5</text>
<text x="219.9" y="204.2">5</text>
<text x="320.4" y="204.2">5</text>
<text x="50.5" y="273">2</text>
<text x="131.7" y="273">2</text>
<text x="50.5" y="280.1">3</text>
<text x="70.9" y="276.5">1</text>
<text x="131.7" y="280.1">3</text>
<text x="152" y="276.5">1</text>
<text x="221.6" y="276.5">2</text>
<text x="242" y="280.1">1</text>
<text x="302.8" y="276.5">2</text>
<text x="323.1" y="280.1">1</text>
<text x="221.6" y="283.6">3</text>
<text x="302.8" y="283.6">3</text>
<text x="50.5" y="336.5">6</text>
<text x="70.9" y="340">7</text>
<text x="131.7" y="336.5">6</text>
<text x="152" y="340">7</text>
<text x="221.6" y="340">6</text>
<text x="302.8" y="340">6</text>
<text x="50.5" y="343.6">5</text>
<text x="131.7" y="343.6">5</text>
<text x="221.6" y="347.1">5</text>
<text x="242" y="343.6">7</text>
<text x="302.8" y="347.1">5</text>
<text x="323.1" y="343.6">7</text>
<text x="186.5" y="375.3">1</text>
<text x="190" y="377.1">A4</text>
<text x="186.5" y="378.8">2</text>
<text x="186.5" y="382.4">3</text>
<text x="190" y="380.6">A6</text>
<text x="204.4" y="380.6">A2</text>
<text x="210.1" y="382.4">14</text>
<text x="210.1" y="378.8">15</text>
<text x="186.5" y="385.9">4</text>
<text x="186.5" y="389.4">5</text>
<text x="190" y="384.1">A</text>
<text x="190" y="387.7">A7</text>
<text x="204.4" y="387.7">A0</text>
<text x="204.4" y="384.1">A1</text>
<text x="210.1" y="389.4">12</text>
<text x="210.1" y="385.9">13</text>
<text x="186.5" y="393">6</text>
<text x="190" y="391.2">A5</text>
<text x="190" y="394.7">/E</text>
<text x="204.4" y="394.7">S0</text>
<text x="204.4" y="391.2">A3</text>
<text x="210.1" y="393">11</text>
<text x="204.4" y="401.8">S2</text>
<text x="204.4" y="398.3">S1</text>
<text x="210.1" y="400">9</text>
<text x="210.1" y="396.5">10</text>
</g>
<g font-size="3.2" fill="#f00">
<text x="61.4" y="128.4" transform="rotate(-90 61.4 128.4)">8</text>
<text x="142.5" y="128.4" transform="rotate(-90 142.5 128.4)">8</text>
<text x="230.7" y="128.4" transform="rotate(-90 230.7 128.4)">8</text>
<text x="331.3" y="130.1" transform="rotate(-90 331.3 130.1)">8</text>
<text x="61.4" y="267.7" transform="rotate(-90 61.4 267.7)">8</text>
<text x="142.5" y="267.7" transform="rotate(-90 142.5 267.7)">8</text>
<text x="232.5" y="271.3" transform="rotate(-90 232.5 271.3)">8</text>
<text x="313.6" y="271.3" transform="rotate(-90 313.6 271.3)">8</text>
<text x="202" y="377.1">VCC</text>
<text x="210.1" y="375.3">16</text>
</g>
<g font-size="3.2">
<text x="61.4" y="148.7" transform="rotate(-90 61.4 148.7)">4</text>
<text x="142.5" y="148.7" transform="rotate(-90 142.5 148.7)">4</text>
<text x="230.7" y="148.7" transform="rotate(-90 230.7 148.7)">4</text>
<text x="331.3" y="150.5" transform="rotate(-90 331.3 150.5)">4</text>
<text x="61.4" y="288.1" transform="rotate(-90 61.4 288.1)">4</text>
<text x="142.5" y="288.1" transform="rotate(-90 142.5 288.1)">4</text>
<text x="232.5" y="291.6" transform="rotate(-90 232.5 291.6)">4</text>
<text x="313.6" y="291.6" transform="rotate(-90 313.6 291.6)">4</text>
<text x="186.5" y="396.5">7</text>
<text x="186.5" y="400">8</text>
<text x="190" y="398.3">VEE</text>
<text x="190" y="401.8">GND</text>
</g>
</svg>
